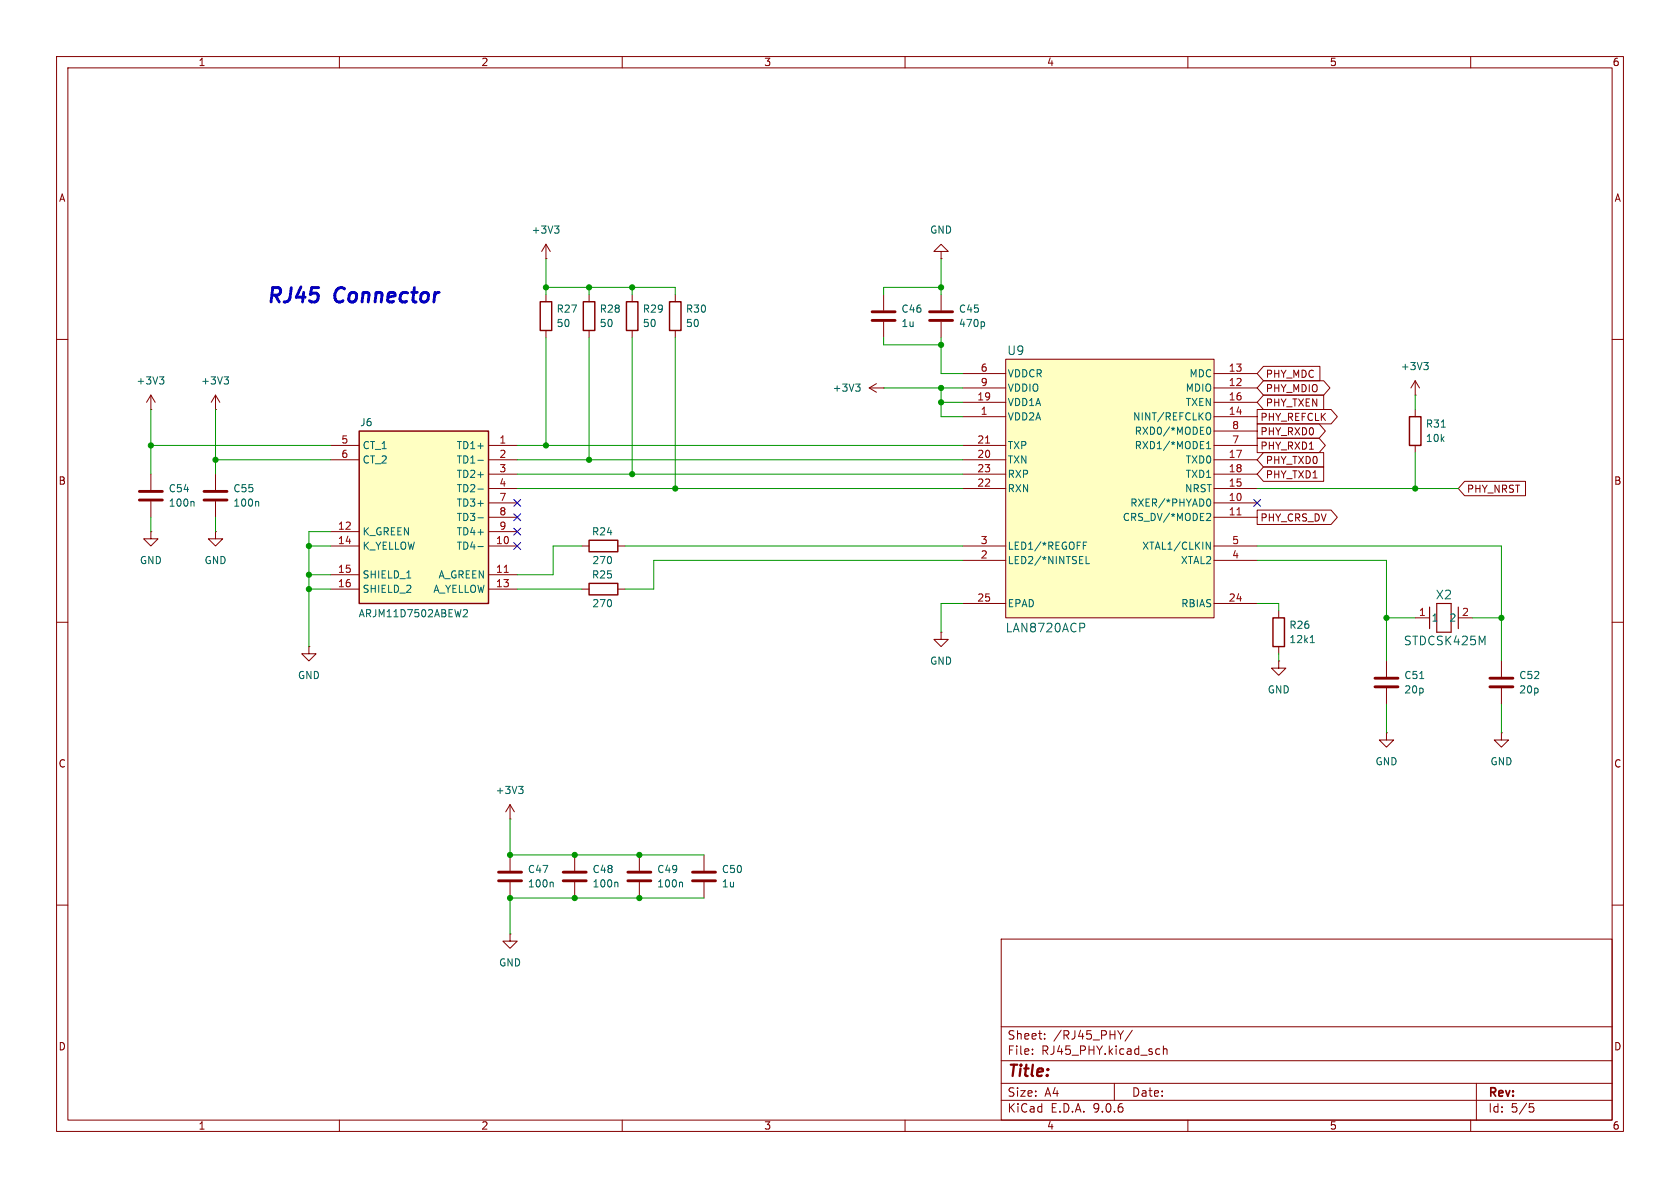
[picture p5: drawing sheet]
<svg xmlns="http://www.w3.org/2000/svg" width="297mm" height="210mm" viewBox="0 0 297 210" stroke-linecap="round" stroke-linejoin="round" font-family="sans-serif">
<g fill="none" stroke="#840000" stroke-width=".18">
<path d="M10 10h277v190h-277zM12 12h273v186h-273zM60 10v2M110 10v2M160 10v2M210 10v2M260 10v2M96.5 45.7h.1M96.5 43.2l-.7 1.3M96.5 43.2l.8 1.3M96.5 43.2v2.5M10 60h2"/>
<path d="M26.7 72.4h.1M26.7 69.9l-.8 1.2M26.7 69.9l.7 1.2M26.7 69.9v2.5M285 60h2M10 110h2M285 110h2M10 160h2M177 166h108v32h-108zM285 160h2M60 198v2M110 198v2"/>
<path d="M160 198v2M177 194.5h108M177 191.5h108M177 187.5h108M177 181.5h108M182.5 186.3v.1M182.5 185.5v.1M184.7 183.6v.1M184.7 182.8v.1M197 191.5v3M198.6 182.2l-.5 .8M200.2 182.1l-1.3 2"/>
<path d="M204.6 185.4l.4 .1M205 186.3l-.4 .1M205.7 185.5l.2-.1 .3 .1 .1 .9M205.7 184.9v1.5M210 198v2M260 198v2M261 191.5v6.5M270.4 195.1h.7M270.5 195.7h.4l.3 .3-.2 .5-.5 .1"/>
</g>
<path d="M98 39.9h.8l-.4 .5M98.6 40.4l.2 .3v.3l-.2 .2M28.2 66.6h.8l-.5 .5M28.7 67.1l.3 .2v.3l-.3 .3" fill="none" stroke="#006464" stroke-width=".18"/>
<path d="M63.5 76.2h22.9v30.5h-22.9z" fill="#ffffc2"/>
<path d="M103.1 53.3h2.1v5.1h-2.1zM118.4 53.3h2v5.1h-2zM63.5 76.2h22.9v30.5h-22.9zM249.2 73.7h2v5h-2zM225 109.2h2.1v5.1h-2.1z" fill="none" stroke="#840000" stroke-width=".25"/>
<g fill="none" stroke="#840000" stroke-width=".18">
<path d="M104.1 52.1v1.2M104.1 58.4v1.3M119.4 52.1v1.2M119.4 58.4v1.3M156.2 52.1v2.8M156.2 56.9v2.8M166.4 44.5h1.2l-1.2-1.3-1.3 1.3h1.3v1.2M166.4 45.7h.1M166.4 52.1v2.8M166.4 56.9v2.8M58.4 78.7h5.1M86.4 78.7h5"/>
<path d="M250.2 69.9h.1M250.2 67.3v2.6M250.2 72.4v1.3M250.2 78.7v1.3M250.2 67.3l-.8 1.3M250.2 67.3l.8 1.3M26.7 94v1.3h1.2l-1.2 1.2-1.3-1.2h1.3M26.7 94h.1M26.7 83.8v2.8M26.7 88.6v2.8M38.1 94v1.3h1.3l-1.3 1.2-1.3-1.2h1.3M38.1 94h.1"/>
<path d="M38.1 83.8v2.8M38.1 88.6v2.8M58.4 81.3h5.1M58.4 94h5.1M58.4 96.5h5.1M86.4 81.3h5M86.4 94h5M86.4 96.5h5M86.4 83.8h5M86.4 86.4h5M86.4 88.9h5M86.4 91.4h5"/>
<path d="M54.6 114.3v1.3h1.3l-1.3 1.2-1.3-1.2h1.3M54.6 114.3h.1M58.4 101.6h5.1M58.4 104.1h5.1M86.4 101.6h5M86.4 104.1h5M166.4 111.8v1.2h1.2l-1.2 1.3-1.3-1.3h1.3M166.4 111.8h.1M226.1 108v1.2M226.1 114.3v1.3M245.1 116.8v2.8M250.2 109.2h2.5"/>
<path d="M257.8 109.2h2.5M265.4 116.8v2.8M245.1 129.5v1.3h1.3l-1.3 1.3-1.3-1.3h1.3M245.1 129.5h.1M245.1 121.7v2.8M265.4 129.5v1.3h1.3l-1.3 1.3-1.2-1.3h1.2M265.4 129.5h.1M265.4 121.7v2.8M90.2 144.8h.1M90.2 142.2l-.8 1.3M90.2 142.2l.7 1.3M90.2 142.2v2.6"/>
<path d="M90.2 151.1v2.8M90.2 156v2.8M101.6 151.1v2.8M101.6 156v2.8M90.2 165.1v1.3h1.2l-1.2 1.2-1.3-1.2h1.3M90.2 165.1h.1"/>
</g>
<g fill="none" stroke="#006464" stroke-width=".18">
<path d="M173.8 56.9l.3 .2v.4l-.3 .2M251.7 64.1h.8l-.4 .5M252.2 64.6l.3 .2v.3l-.3 .2M254.8 75.5h.7M34.1 88.6l.2 .2v.7M45.6 88.6l.1 .2v.7M84.5 81.4h.9M84.5 86.5h.9M84.5 91.5h.9M84.5 96.6h.9M71.9 102.2h.7M82 107.8h.4l.2 .3-.7 .9h.7"/>
<path d="M231.6 113.6h.8M231.9 112.5l.1-.2v1.3M251 120h.7M91.7 139h.8l-.5 .5M92.2 139.5l.3 .2v.3l-.3 .3M97.6 155.9l.2 .2v.7M109.1 155.9l.1 .2v.7"/>
</g>
<path d="M89.1 101.2h.8" fill="none" stroke="#a90000" stroke-width=".18"/>
<g fill="none" stroke="#840000" stroke-width=".51">
<path d="M154.2 55.1h4M154.2 56.6h4M164.3 55.1h4.1M164.3 56.6h4.1M24.6 86.9h4.1M24.6 88.4h4.1M36.1 86.9h4M36.1 88.4h4M243.1 119.9h4M263.4 119.9h4.1M243.1 121.4h4M263.4 121.4h4.1"/>
<path d="M88.1 154.2h4.1M88.1 155.7h4.1M99.6 154.2h4M99.6 155.7h4"/>
</g>
<path d="M252.7 107.3v3.8M254 106.7v5.1h2.5v-5.1M257.8 107.3v3.8" fill="none" stroke="#840000" stroke-width=".2"/>
<path d="M177.8 63.5h36.8v45.7h-36.8z" fill="#ffffc2"/>
<g fill="none" stroke="#840000" stroke-width=".18">
<path d="M96.5 52.1v1.2M96.5 58.4v1.3M111.8 52.1v1.2M111.8 58.4v1.3M38.1 72.4h.1M38.1 69.9l-.8 1.2M38.1 69.9l.8 1.2M38.1 69.9v2.5M153.7 68.6h2.5M153.7 68.6l1.2 .7M154.9 67.8l-1.2 .8M156.2 68.6h.1"/>
<path d="M170.2 66h7.6M170.2 68.6h7.6M170.2 71.1h7.6M170.2 73.7h7.6M170.2 78.7h7.6M177.8 63.5h36.8v45.7h-36.8zM214.6 66h7.6M214.6 68.6h7.6M214.6 71.1h7.6M214.6 73.7h7.6M214.6 78.7h7.6M214.6 76.2h7.6"/>
<path d="M222.2 74.9h11l1.1 1.3-1.1 1.3h-11zM222.2 77.5h11l1.1 1.2-1.1 1.3h-11zM222.2 72.4h13.1l1.1 1.3-1.1 1.2h-13.1zM223.4 64.8h9.9v2.5h-9.9l-1.2-1.3zM223.4 69.8h10.6v2.6h-10.6l-1.2-1.3zM223.4 67.3h10.6l1.1 1.3-1.1 1.3h-10.6l-1.2-1.3zM102.9 96.5h1.2M109.2 96.5h1.3M170.2 81.3h7.6M170.2 83.8h7.6M170.2 86.4h7.6M170.2 96.5h7.6"/>
<path d="M170.2 99.1h7.6M214.6 81.3h7.6M214.6 83.8h7.6M214.6 86.4h7.6M214.6 96.5h7.6M214.6 99.1h7.6M214.6 88.9h7.6M214.6 91.4h7.6M222.2 90.2h13.1l1.1 1.2-1.1 1.3h-13.1zM223.4 80h10.6v2.6h-10.6l-1.2-1.3zM223.4 82.5h10.6v2.6h-10.6l-1.2-1.3zM258.9 85.1h10.8v2.5h-10.8l-1.1-1.2z"/>
<path d="M102.9 104.1h1.2M109.2 104.1h1.3M170.2 106.7h7.6M214.6 106.7h7.6M226.1 116.8v1.3h1.2l-1.2 1.3-1.3-1.3h1.3M226.1 116.8h.1M113 151.1v2.8M113 156v2.8M124.5 151.1v2.8M124.5 156v2.8"/>
</g>
<path d="M174.2 78.3h.8M218.7 91h.7" fill="none" stroke="#a90000" stroke-width=".18"/>
<g fill="none" stroke="#006464" stroke-width=".18">
<path d="M39.6 66.6h.8l-.4 .5M40.2 67.1l.2 .2v.3l-.2 .3M151.3 67.9h.7l-.4 .5M151.8 68.4l.2 .2v.3l-.2 .3M213.3 79.3h.7M213.3 78.4l.4-.4v1.3M213.4 75.6l.2-.1a.68 .68 0 0 1 .5 .6 .68 .68 0 0 1-.5 .7l-.2-.1-.1-.4zM213.5 73a.43 .43 0 0 1 .5 .4v.4a.43 .43 0 0 1-.5 .4M191.5 96.4h.4M191.5 95.8h.6M192 98.4v1.2h.6M213.2 95.8l.8 1.3v-1.3"/>
<path d="M213.4 88.3l.2-.1a.68 .68 0 0 1 .5 .6 .68 .68 0 0 1-.5 .7l-.2-.1M213.5 90.7l.4 .1 .1 .3-.8 .9h.8M191.5 110.2l.3 .3-.1 .3-.2 .2M120.5 155.9l.2 .2v.7"/>
</g>
<path d="M111 154.2h4.1M111 155.7h4.1M122.4 154.2h4.1M122.4 155.7h4.1" fill="none" stroke="#840000" stroke-width=".51"/>
<path d="M95.5 53.3h2v5.1h-2zM110.7 53.3h2.1v5.1h-2.1zM104.1 95.5h5.1v2h-5.1zM104.1 103.1h5.1v2.1h-5.1z" fill="none" stroke="#840000" stroke-width=".25"/>
<g fill="none" stroke="#009600" stroke-width=".18">
<path d="M96.5 50.8h22.9v1.3M96.5 45.7v6.4M96.5 59.7v19M104.1 50.8v1.3M104.1 59.7v21.6M111.8 50.8v1.3M111.8 59.7v24.1M119.4 59.7v26.7M156.2 59.7v1.3h10.2M166.4 45.7v6.4M166.4 59.7v6.3h3.8M166.4 50.8h-10.2v1.3"/>
<path d="M26.7 78.7h31.7M26.7 72.4v11.4M38.1 72.4v11.4M91.4 78.7h78.8M156.2 68.6h14M166.4 68.6v5.1h3.8M166.4 71.1h3.8M250.2 69.9v2.5M26.7 91.4v2.6M38.1 81.3h20.3M38.1 91.4v2.6M54.6 96.5h3.8"/>
<path d="M58.4 94h-3.8v20.3M91.4 86.4h78.8M91.4 83.8h78.8M91.4 81.3h78.8M102.9 96.5h-5.1v5.1h-6.4M110.5 96.5h59.7M170.2 99.1h-54.6v5h-5.1M222.2 96.5h43.2v20.3M222.2 86.4h35.6M222.2 99.1h22.9v17.7M250.2 80v6.4M54.6 104.1h3.8"/>
<path d="M54.6 101.6h3.8M91.4 104.1h11.5M170.2 106.7h-3.8v5.1M222.2 106.7h3.9v1.3M226.1 115.6v1.2M245.1 109.2h5.1M260.3 109.2h5.1M245.1 124.5v5M265.4 124.5v5M90.2 144.8v6.3h34.3M124.5 158.8h-34.3v6.3"/>
</g>
<path d="M90.8 90.8l1.2 1.2M90.8 88.3l1.2 1.2M90.8 95.9l1.2 1.2M90.8 93.4l1.2 1.2M92 90.8l-1.2 1.2M92 88.3l-1.2 1.2M92 95.9l-1.2 1.2M92 93.4l-1.2 1.2M221.6 88.3l1.3 1.2M222.9 88.3l-1.3 1.2" fill="none" stroke="#000084" stroke-width=".18"/>
<g fill="#009600" stroke="#009600" stroke-width=".18">
<circle cx="166.4" cy="71.1" r=".46"/>
<circle cx="166.4" cy="61" r=".46"/>
<circle cx="166.4" cy="68.6" r=".46"/>
<circle cx="111.8" cy="50.8" r=".46"/>
<circle cx="166.4" cy="50.8" r=".46"/>
<circle cx="111.8" cy="83.8" r=".46"/>
<circle cx="119.4" cy="86.4" r=".46"/>
<circle cx="101.6" cy="158.8" r=".46"/>
<circle cx="101.6" cy="151.1" r=".46"/>
<circle cx="54.6" cy="104.1" r=".46"/>
<circle cx="54.6" cy="101.6" r=".46"/>
<circle cx="90.2" cy="151.1" r=".46"/>
<circle cx="90.2" cy="158.8" r=".46"/>
<circle cx="113" cy="158.8" r=".46"/>
<circle cx="113" cy="151.1" r=".46"/>
<circle cx="38.1" cy="81.3" r=".46"/>
<circle cx="96.5" cy="78.7" r=".46"/>
<circle cx="54.6" cy="96.5" r=".46"/>
<circle cx="26.7" cy="78.7" r=".46"/>
<circle cx="104.1" cy="50.8" r=".46"/>
<circle cx="96.5" cy="50.8" r=".46"/>
<circle cx="104.1" cy="81.3" r=".46"/>
<circle cx="250.2" cy="86.4" r=".46"/>
<circle cx="265.4" cy="109.2" r=".46"/>
<circle cx="245.1" cy="109.2" r=".46"/>
</g>
<g font-size="3.5" fill="#0000c2">
<text x="47" y="53.7">RJ45</text>
<text x="59.3" y="53.7">Connector</text>
</g>
<text font-size="2.8" fill="#840000" x="178" y="190.9">Title:</text>
<g font-size="2.1" fill="#006464">
<text x="178" y="63">U9</text>
<text x="253.7" y="106.1">X2</text>
<text x="177.7" y="112">LAN8720ACP</text>
<text x="248.1" y="114.3">STDCSK425M</text>
</g>
<g font-size="2.1" fill="#840000">
<text x="178" y="184">Sheet:</text>
<text x="186.2" y="184">/RJ45_PHY/</text>
<text x="178" y="186.7">File:</text>
<text x="184.1" y="186.7">RJ45_PHY.kicad_sch</text>
<text x="178" y="196.9">KiCad</text>
<text x="178" y="194.1">Size:</text>
<text x="184.7" y="194.1">A4</text>
<text x="185.7" y="196.9">E.D.A.</text>
<text x="193.3" y="196.9">9.0.6</text>
<text x="200" y="194.1">Date:</text>
<text x="263" y="194.3">Rev:</text>
<text x="263" y="196.9">Id:</text>
<text x="267.1" y="196.9">5/5</text>
</g>
<g font-size="1.8" fill="#840000">
<text x="35" y="11.9">1</text>
<text x="85" y="11.9">2</text>
<text x="135" y="11.9">3</text>
<text x="185" y="11.9">4</text>
<text x="235" y="11.9">5</text>
<text x="285" y="11.9">6</text>
<text x="10.3" y="35.9">A</text>
<text x="285.3" y="35.9">A</text>
<text x="223.7" y="67">PHY_MDC</text>
<text x="223.7" y="69.5">PHY_MDIO</text>
<text x="222.7" y="77.2">PHY_RXD0</text>
<text x="222.7" y="74.6">PHY_REFCLK</text>
<text x="223.7" y="72.1">PHY_TXEN</text>
<text x="222.7" y="79.7">PHY_RXD1</text>
<text x="223.7" y="82.2">PHY_TXD0</text>
<text x="10.3" y="85.9">B</text>
<text x="223.7" y="84.8">PHY_TXD1</text>
<text x="259.2" y="87.3">PHY_NRST</text>
<text x="285.3" y="85.9">B</text>
<text x="222.7" y="92.4">PHY_CRS_DV</text>
<text x="10.3" y="135.9">C</text>
<text x="285.3" y="135.9">C</text>
<text x="10.3" y="185.9">D</text>
<text x="285.3" y="185.9">D</text>
<text x="35" y="199.9">1</text>
<text x="85" y="199.9">2</text>
<text x="135" y="199.9">3</text>
<text x="185" y="199.9">4</text>
<text x="235" y="199.9">5</text>
<text x="285" y="199.9">6</text>
</g>
<g font-size="1.8" fill="#006464">
<text x="93.9" y="41.5">+3V3</text>
<text x="164.3" y="41.5">GND</text>
<text x="98.3" y="55.5">R27</text>
<text x="98.3" y="58">50</text>
<text x="105.9" y="55.5">R28</text>
<text x="105.9" y="58">50</text>
<text x="113.5" y="55.5">R29</text>
<text x="113.5" y="58">50</text>
<text x="121.2" y="55.5">R30</text>
<text x="121.2" y="58">50</text>
<text x="159.3" y="58">1u</text>
<text x="159.3" y="55.5">C46</text>
<text x="169.4" y="58">470p</text>
<text x="169.4" y="55.5">C45</text>
<text x="247.5" y="65.6">+3V3</text>
<text x="24" y="68.2">+3V3</text>
<text x="35.5" y="68.2">+3V3</text>
<text x="147.1" y="69.4">+3V3</text>
<text x="178.1" y="66.9">VDDCR</text>
<text x="178.1" y="69.4">VDDIO</text>
<text x="178.1" y="72">VDD1A</text>
<text x="209.5" y="69.4">MDIO</text>
<text x="209.5" y="72">TXEN</text>
<text x="210.2" y="66.9">MDC</text>
<text x="63.6" y="75.5">J6</text>
<text x="178.1" y="74.5">VDD2A</text>
<text x="200.2" y="74.5">NINT/REFCLKO</text>
<text x="200.5" y="77.1">RXD0/*MODE0</text>
<text x="252" y="75.8">R31</text>
<text x="64" y="79.6">CT_1</text>
<text x="64" y="82.1">CT_2</text>
<text x="80.6" y="79.6">TD1+</text>
<text x="80.6" y="82.1">TD1-</text>
<text x="178.1" y="79.6">TXP</text>
<text x="178.1" y="82.1">TXN</text>
<text x="200.5" y="79.6">RXD1/*MODE1</text>
<text x="209.5" y="82.1">TXD0</text>
<text x="252" y="78.3">10k</text>
<text x="29.7" y="89.8">100n</text>
<text x="29.7" y="87.2">C54</text>
<text x="41.2" y="89.8">100n</text>
<text x="41.2" y="87.2">C55</text>
<text x="80.6" y="84.7">TD2+</text>
<text x="80.6" y="87.2">TD2-</text>
<text x="80.6" y="89.8">TD3+</text>
<text x="178.1" y="84.7">RXP</text>
<text x="178.1" y="87.2">RXN</text>
<text x="199.7" y="89.8">RXER/*PHYAD0</text>
<text x="209.4" y="87.2">NRST</text>
<text x="209.5" y="84.7">TXD1</text>
<text x="64" y="94.8">K_GREEN</text>
<text x="80.6" y="92.3">TD3-</text>
<text x="80.6" y="94.8">TD4+</text>
<text x="104.6" y="94.8">R24</text>
<text x="198.4" y="92.3">CRS_DV/*MODE2</text>
<text x="24.6" y="99.9">GND</text>
<text x="36.1" y="99.9">GND</text>
<text x="64" y="97.4">K_YELLOW</text>
<text x="80.6" y="97.4">TD4-</text>
<text x="104.6" y="99.9">270</text>
<text x="178.1" y="97.4">LED1/*REGOFF</text>
<text x="178.1" y="99.9">LED2/*NINTSEL</text>
<text x="201.8" y="97.4">XTAL1/CLKIN</text>
<text x="208.7" y="99.9">XTAL2</text>
<text x="64" y="102.5">SHIELD_1</text>
<text x="64" y="105">SHIELD_2</text>
<text x="76.5" y="105">A_YELLOW</text>
<text x="77.4" y="102.5">A_GREEN</text>
<text x="104.6" y="102.5">R25</text>
<text x="104.6" y="107.5">270</text>
<text x="178.1" y="107.5">EPAD</text>
<text x="208.7" y="107.5">RBIAS</text>
<text x="63.3" y="109.3">ARJM11D7502ABEW2</text>
<text x="227.8" y="111.4">R26</text>
<text x="227.8" y="113.9">12k1</text>
<text x="253" y="110.1">1</text>
<text x="256.1" y="110.1">2</text>
<text x="164.3" y="117.7">GND</text>
<text x="52.6" y="120.2">GND</text>
<text x="224" y="122.8">GND</text>
<text x="248.2" y="120.2">C51</text>
<text x="248.2" y="122.8">20p</text>
<text x="268.5" y="120.2">C52</text>
<text x="268.5" y="122.8">20p</text>
<text x="243.1" y="135.5">GND</text>
<text x="263.4" y="135.5">GND</text>
<text x="87.5" y="140.6">+3V3</text>
<text x="93.2" y="154.5">C47</text>
<text x="104.7" y="154.5">C48</text>
<text x="116.1" y="154.5">C49</text>
<text x="127.5" y="154.5">C50</text>
<text x="93.2" y="157.1">100n</text>
<text x="104.7" y="157.1">100n</text>
<text x="116.1" y="157.1">100n</text>
<text x="127.5" y="157.1">1u</text>
<text x="88.1" y="171">GND</text>
</g>
<g font-size="1.8" fill="#a90000">
<text x="173.3" y="65.8">6</text>
<text x="217.1" y="65.8">13</text>
<text x="172.7" y="70.9">19</text>
<text x="173.3" y="68.3">9</text>
<text x="217.1" y="68.3">12</text>
<text x="217.1" y="70.9">16</text>
<text x="173.3" y="73.4">1</text>
<text x="217.1" y="73.4">14</text>
<text x="217.7" y="75.9">8</text>
<text x="60.3" y="78.5">5</text>
<text x="60.3" y="81">6</text>
<text x="88.2" y="78.5">1</text>
<text x="88.2" y="81">2</text>
<text x="88.2" y="83.6">3</text>
<text x="172.7" y="78.5">21</text>
<text x="172.7" y="81">20</text>
<text x="172.7" y="83.6">23</text>
<text x="217.1" y="81">17</text>
<text x="217.1" y="83.6">18</text>
<text x="217.7" y="78.5">7</text>
<text x="88.2" y="86.1">4</text>
<text x="88.2" y="88.6">7</text>
<text x="172.7" y="86.1">22</text>
<text x="217.1" y="86.1">15</text>
<text x="217.1" y="88.6">10</text>
<text x="59.6" y="93.7">12</text>
<text x="88.2" y="91.2">8</text>
<text x="88.2" y="93.7">9</text>
<text x="217.1" y="91.2">11</text>
<text x="59.6" y="96.3">14</text>
<text x="59.6" y="101.3">15</text>
<text x="87.6" y="96.3">10</text>
<text x="87.6" y="101.3">11</text>
<text x="173.3" y="96.3">3</text>
<text x="173.3" y="98.8">2</text>
<text x="217.7" y="96.3">5</text>
<text x="217.7" y="98.8">4</text>
<text x="59.6" y="103.9">16</text>
<text x="87.6" y="103.9">13</text>
<text x="172.7" y="106.4">25</text>
<text x="217.1" y="106.4">24</text>
<text x="250.8" y="109">1</text>
<text x="258.4" y="109">2</text>
</g>
</svg>
